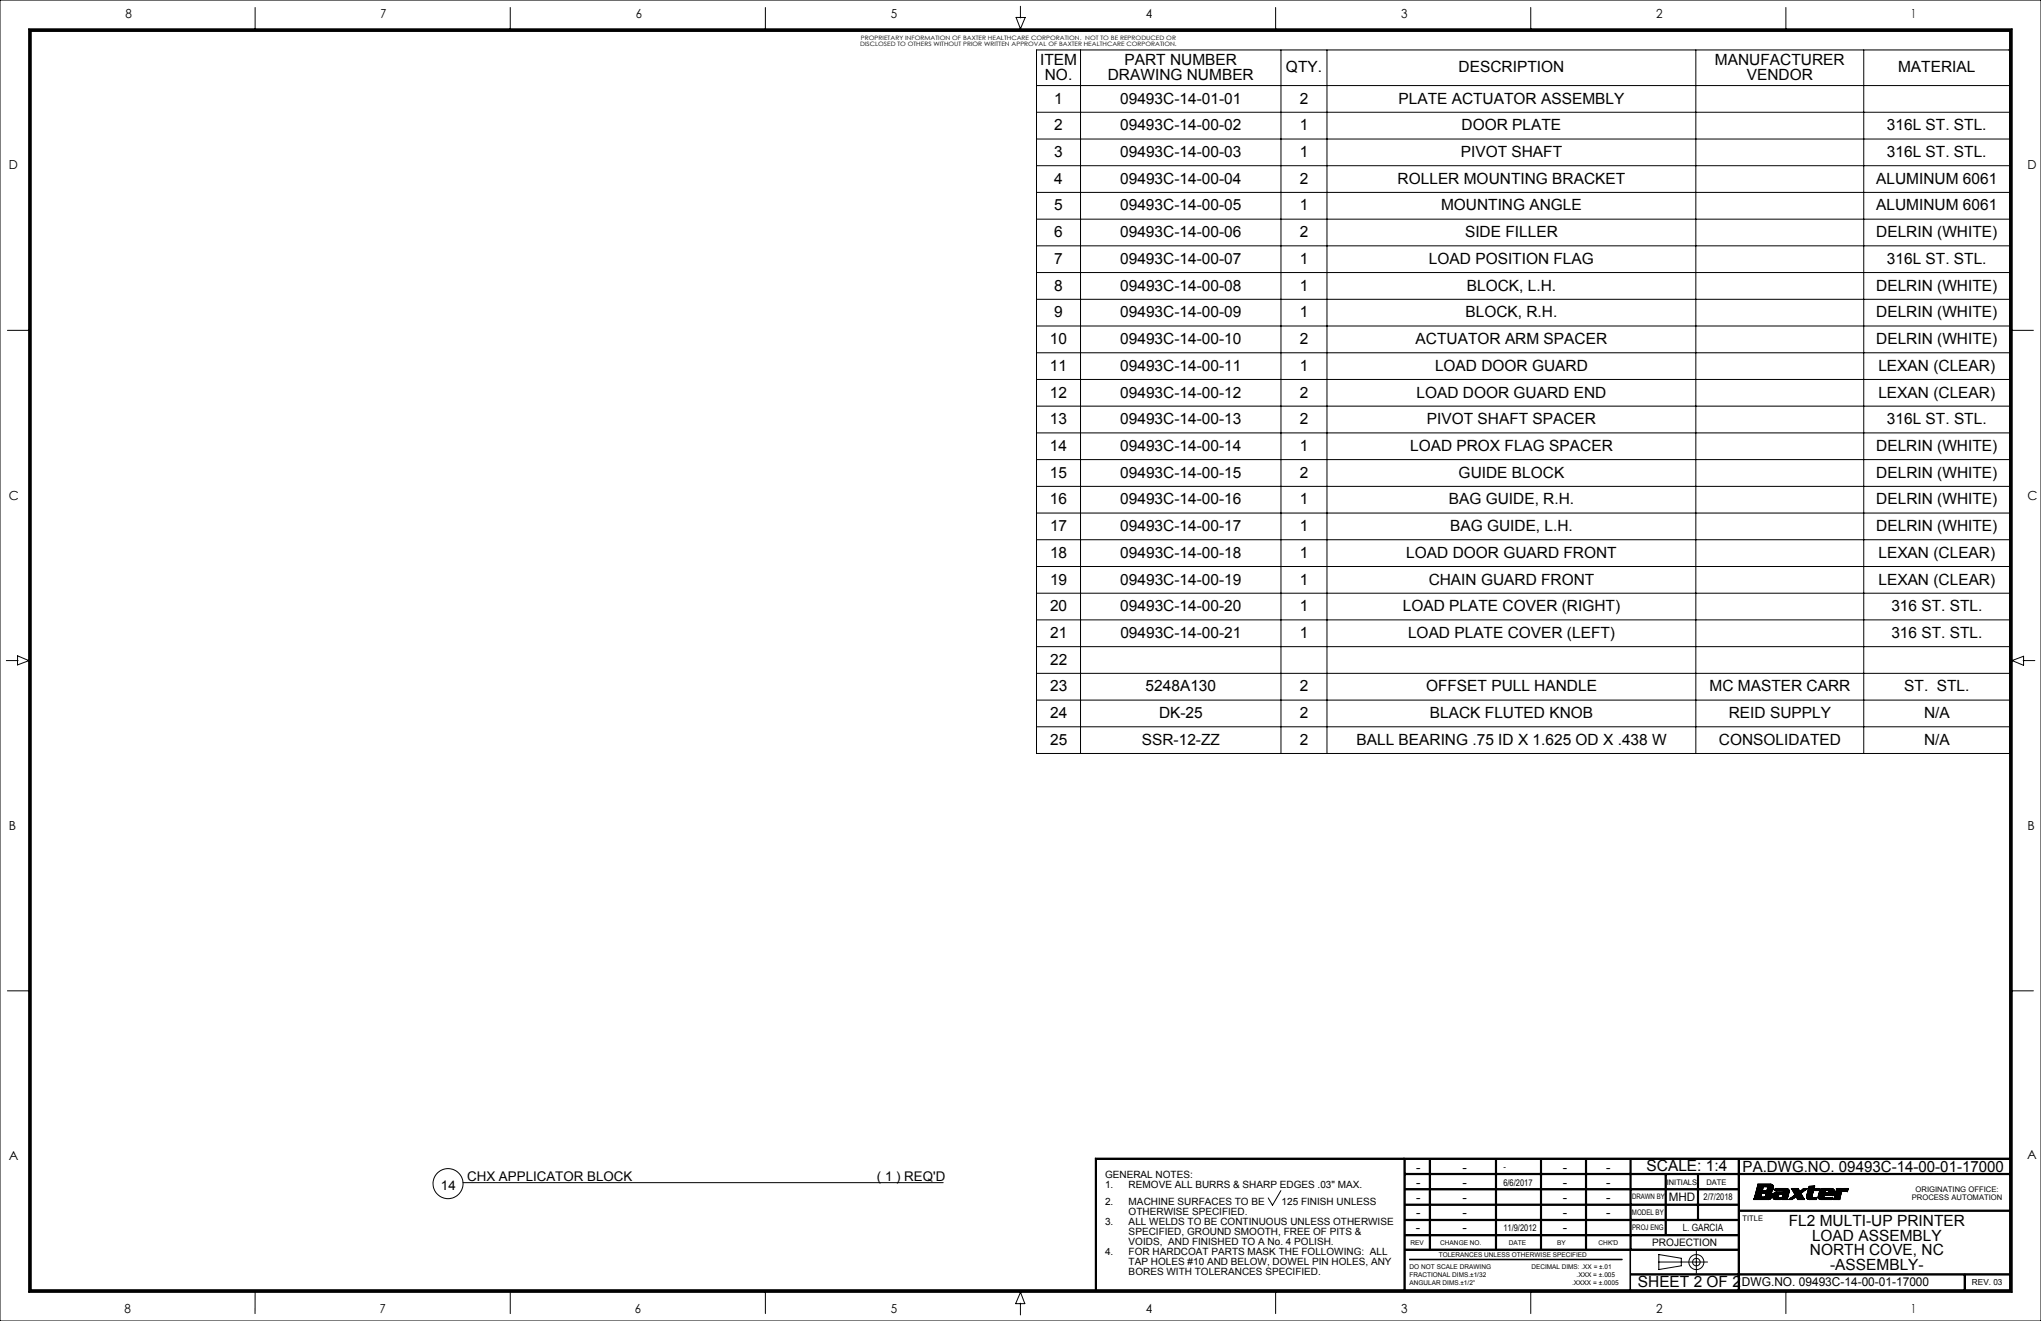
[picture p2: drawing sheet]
<svg xmlns="http://www.w3.org/2000/svg" width="864mm" height="559mm" viewBox="0 0 864 559" stroke-linecap="round" stroke-linejoin="round" font-family="sans-serif">
<g fill="none" stroke="#000" stroke-width=".42">
<path d="M0 0h863.6v558.8h-863.6zM12.2 12.2h839.2v534.4h-839.2zM12.4 12.5h838.7v533.9h-838.7zM12.7 12.7h838.2v533.4h-838.2zM12.7 13h838.2M12.7 13.2h838.2M12.9 12.7v533.4M13.2 12.7v533.4M107.9 3.2v9.5M215.9 3.2v9.5M323.8 3.2v9.5M429.9 7.4h3.9l-2 4.8z"/>
<path d="M431.8 2.6v5M539.7 3.2v9.5M647.7 3.2v9.5M755.6 3.2v9.5M850.4 12.7v533.4M850.6 12.7v533.4M438.6 36.2h411.8M457.2 21.1v297.6M542 21.1v297.6M561.5 21.1v297.6M717.5 21.1v297.6M788.6 21.1v297.6"/>
<path d="M850 20.8l.7 .7M850.7 20.8l-.7 .7M850.9 21.1h-412.3v297.6h411.8M438.6 47.5h411.8M438.6 58.8h411.8M438.6 70.1h411.8M438.6 81.4h411.8M438.6 92.7h411.8M438.6 104h411.8M438.6 115.3h411.8M3.1 139.7h9.6M438.6 126.6h411.8"/>
<path d="M438.6 137.9h411.8M850.9 139.7h9.5M438.6 149.2h411.8M438.6 160.5h411.8M438.6 171.8h411.8M438.6 183.1h411.8M438.6 194.4h411.8M438.6 205.7h411.8M438.6 217h411.8M438.6 228.3h411.8M438.6 239.6h411.8M438.6 250.9h411.8"/>
<path d="M2.7 279.4h4.9M12.2 279.5l-4.8 1.8v-3.9l4.8 2.1M438.6 262.2h411.8M438.6 273.5h411.8M851.4 279.4l4.8-1.8v3.8l-4.8-2M856.1 279.4h4.9M438.6 284.8h411.8M438.6 296.2h411.8M438.6 307.4h411.8M3.1 419.1h9.6M850.9 419.1h9.5M594 489.9v56.2"/>
<path d="M594 490.1h-130.3v56M594 490.4h-130.1v55.7M594.3 490.4h256.6M594.3 496.6h256.6M594.3 496.4h256.6M594.3 496.9h256.6M594.6 490.1v56M604.8 490.1v38.8M605 490.1v38.8M605.3 490.1v38.8M632.7 490.1v38.3M633 490.1v38.3"/>
<path d="M633.2 490.1v38.3M651.8 490.1v38.3M652 490.1v38.3M652.3 490.1v38.3M670.8 490.1v38.3M671.1 490.1v38.3M671.3 490.1v38.3M689.7 490.1v56M689.9 490.1v56M690.2 490.1v38.3M704.5 496.6v25.9M704.8 496.6v25.9"/>
<path d="M705 496.6v25.9M718.2 496.6v19.7M718.5 496.6v19.7M718.7 496.6v19.7M735.5 490.1v56M735.7 490.1v56M736 490.1v56M850.9 489.9h-387.5v56.2M850.9 490.1h-256.6v56M195.9 500.3h203.2M542 503.7l-3.6 6.1-1.8-3.1M594.3 516.3h141.5"/>
<path d="M594.3 516h141.5M594.3 515.8h141.5M594.3 509.8h141.4M594.3 509.6h141.4M594.3 509.3h141.4M594.3 503.3h141.5M594.3 503.1h141.5M594.3 502.8h141.5M735.7 512.1h115.3M735.7 511.9h115.3M735.7 512.4h115.3M742.4 506.5l-.4 .9"/>
<path d="M744 500.9l-.3 .3M744.3 500.9l-.6 .6M744.6 500.9l-1 1M744.9 500.9l-1.4 1.4M745 506.3l.1 .1M745 506.4l-1.1 1M745.1 506l-1.4 1.4M745.1 500.9l-1.7 1.7M745.2 505.7l-1.8 1.7M745.2 505.3l-2.1 2.1M745.3 506.4l-1.1 1M745.3 504.9l-2.5 2.5"/>
<path d="M745.4 500.9l-2.1 2.1M745.4 504.7l-.4 1.6M745.5 504.6l-.1 .1M745.5 504.6h1.4M745.6 506.4l-1.1 1M745.7 500.9l-2.5 2.5M745.8 503.6l-3.8 3.8M745.8 503.4l-3.6 3.5M745.8 506.4l-1 1M745.9 503l-3.5 3.5M745.9 502.6l-3.4 3.5M746 500.9l-2.9 2.9"/>
<path d="M746.1 503.6l-3.8 3.8M746.1 502.2l-3.5 3.5M746.1 506.4l-1 1M746.3 500.9l-3.3 3.3M746.3 503.6l-3.8 3.8M746.4 506.4l-1.1 1M746.5 500.9l-3.6 3.6M746.6 503.7l-1 .9M746.7 506.4l-1.1 1M746.8 500.9l-4 4M746.9 503.6l-1 1M746.9 504.6l.4 .5-.5 1.2-1.7 .1"/>
<path d="M747.1 500.9l-4.4 4.4M747.1 503.7l-.9 .9M747.4 500.9l-1.1 1.1M747.5 503.6l-1.1 1M747.6 502h-1.4l-.5 1.6M747.6 502l.4 .4M747.6 500.9l-1 1.1M747.7 503.4l-2 .2M747.9 500.9l-1 1.1M748 502.4l-.3 1M748.2 500.9l-1.1 1.1M748.5 500.9l-1.1 1.1"/>
<path d="M748.7 507.4h-6.7M748.8 500.9l-1.1 1.1M749.1 500.9l-1.2 1.2M749.2 504.2h.1M749.2 504.2l.3 .2M749.3 500.9l-1.3 1.4M749.3 504.3l-3.1 3.1M749.4 506.7l-.6 .7M749.5 504.4l-3.1 3M749.5 504.4l.2 .3M749.5 501l-1.6 1.6M749.5 506.3l-1.1 1.1"/>
<path d="M749.6 504.6l-2.9 2.8M749.7 505.9l-1.6 1.5M749.7 504.7l.1 .8M749.7 504.7l-2.7 2.7M749.8 505.5l-1.9 1.9M749.8 505.5l-.5 1.4-.6 .5M749.8 505l-2.5 2.4M749.8 501.1l-2 1.9M749.8 505.2l-2.2 2.2M749.9 501.2l-2.2 2.2M750 503.6l-.3 .4M750.1 501.3l-3.4 3.3"/>
<path d="M750.2 503.1l-4.3 4.3M750.2 501.4l-3.2 3.3M750.3 501.6l.1 .8M750.3 501.6l-1-.7h-5.6l-1.3 5.6M750.3 502.7l-3.3 3.4M750.3 501.6l-3.2 3.2M750.4 502.4a1.61 1.61 0 0 1-1.2 1.8M750.4 501.8l-3.1 3.2M750.4 502.4l-3.3 3.3M750.4 502.1l-3.2 3.2M751.2 504.3l-.8 .9M751.4 502.7l-.4 .5"/>
<path d="M751.6 504.3l-1.3 1.3M751.7 503.6l3.1 .1M751.7 502.7l-.8 .8M751.8 504.3l-1.7 1.7M752 502.7l-.9 .9M752.1 504.3l-2 2M752.3 502.7l-.9 .9M752.4 504.3l-2.2 2.2M752.5 506.2l-1.3 1.2M752.5 506.2v.1M752.5 506.4l-1 1M752.5 506.3l.1 .2"/>
<path d="M752.5 502.7l-.8 .9M752.6 505.8l-1.6 1.6M752.7 506.5l-.9 .9M752.7 504.3l-2.5 2.4M752.7 505.4l-1.9 1.9M752.8 502.7l-.8 .9M752.9 506.6l-.8 .8M753 504.3l-2.7 2.6M753 505.1h1.4M753 505.1l-.5 1.1M753.1 502.7l-.8 .9M753.2 506.6l-.9 .8"/>
<path d="M753.3 504.3l-2.8 2.8M753.4 502.7l-.8 .9M753.5 506.6l-.9 .8M753.5 504.3l-2.9 2.9M753.6 502.7l-.7 .9M753.7 506.6l-.8 .8M753.8 504.3l-.9 .8M753.9 502.7l-.8 .9M754.1 504.3l-.8 .8M754.2 502.7l-.8 .9M754.3 504.3l-.8 .8M754.4 505.1l-.4 1.4h-1.4"/>
<path d="M754.5 502.7l-.8 .9M754.6 504.3h-3.5l-.6 .5-.4 1.2M754.8 502.7l-.8 .9M754.8 503.7v.1M754.8 503.8v.3M755.1 502.7l-.9 .9M755.3 502.7l-.8 .9M755.6 502.7l-.9 .9M755.9 502.7h-4.8l-.2 .9h.8M755.9 502.7l.4 .1M755.9 502.7l-1.1 1.1M756.1 502.8l-2.3 2.3"/>
<path d="M756.3 507.1l-.3 .3M756.3 502.8l.4 .3M756.3 507.3l-.1 .1M756.4 502.8l-2.3 2.3M756.4 506.7l-.7 .7M756.5 506.3l-1.1 1.1M756.5 503l-2.2 2.1M756.6 506l-1.5 1.4M756.7 503.1l.3 .3M756.7 505.6l-1.9 1.8M756.7 503.1l-2.3 2.2M756.8 505.2l-2.2 2.2"/>
<path d="M756.8 503.2l-2.5 2.5M756.9 504.8l-2.6 2.6M757 503.4l.1 .4M757 503.4l-2.8 2.7M757 504.4l-2.9 2.9M757 503.6l-3.9 3.8M757.1 503.8l-3.6 3.6M757.1 504.1l-3.1 3M757.1 503.8l-.7 3.6h-2.3l-.1-.5-.7 .5h-2a1.16 1.16 0 0 1-1.2-1.4M757.9 506.6l-.8 .8M758.1 502.7l-.1 .1M758.2 503l1.4 2.4-2.8 2h1.5l1.7-1.2 .6 1"/>
<path d="M758.4 502.7l-.2 .3M758.7 502.7l-.4 .5M758.9 505.9l-1.6 1.5M759 502.7l-.6 .6M759.2 502.7l-.7 .8M759.5 502.7l-.9 1M759.8 502.7l-1.1 1.2M760.1 502.7l-1.3 1.3M760.3 502.7l-1.4 1.5M760.6 507.2l.1 .2M760.6 502.7l-1.6 1.7M760.7 507.4h2.9"/>
<path d="M760.9 502.7h-3l.3 .3M760.9 502.7l.1 .3M760.9 502.7l-1.8 1.9M761 503l-1.8 1.8M761.1 503.2l-1.8 1.7M761.2 503.3l-1.8 1.8M761.3 503.5l-1.8 1.8M761.4 503.7l-3.8 3.7M761.5 503.9l-3.6 3.5M762 503.6l-3.8 3.8M762.1 504.9l-1.8 1.8M762.2 505.1l-1.8 1.8"/>
<path d="M762.3 505.3l-1.8 1.8M762.4 505.5l-1.8 1.8M762.5 505.6l-1.8 1.8M762.6 505.8l-1.6 1.6M762.7 506l-1.4 1.4M762.8 506.2l-1.3 1.2M762.9 506.4l-1.1 1M763 502.9l-1.5 1.1-.5-1M763 506.6l-.9 .8M763.1 502.8l1.8-.1-2.9 2.1 1.4 2.4M763.1 506.7l-.7 .7M763.2 502.7l-4.3 4.3"/>
<path d="M763.2 506.9l-.5 .5M763.3 507.1l-.3 .3M763.4 507.2l.2 .2M763.4 507.3l-.2 .1M763.4 502.7l-3.6 3.6M763.6 507.4h-.1M763.7 502.7l-3.6 3.7M764 502.7l-3.8 3.9M764.3 502.7l-1.5 1.6M764.4 506l.1 .8 1 .6h3.1l.3-.9-.3 .1M764.5 502.7l-.8 .9M764.8 502.7l-.1 .2"/>
<path d="M765.8 501.8l-.4 .4M766.1 501.8l-.8 .8M766.4 501.8l-1.2 1.1M766.7 501.8l-1.6 1.5M766.7 506.2l-1.2 1.2M766.8 505.8l-1.6 1.6M766.8 506.4l-1.1 1M766.9 505.5l-1.9 1.8M766.9 506.5l.2 .1M766.9 501.8l-1.9 1.9M766.9 506.5l-.9 .9M767 505.1l-2.1 2.1"/>
<path d="M767.1 504.7l-2.4 2.4M767.1 506.6h1.5M767.2 504.3l-2.6 2.6M767.2 506.6l-.9 .8M767.3 503.9l-2.8 2.8M767.3 501.7l-2.4 2.4M767.4 506.6l-.8 .8M767.5 501.7l-2.7 2.8M767.6 502.7l-3.2 3.3M767.7 502.4l-3.2 3.2M767.7 506.6l-.8 .8M767.8 502l-3.2 3.2"/>
<path d="M767.9 501.7l-2.4 .1-1.1 4.2M767.9 501.7l-.3 1h2.3M767.9 501.7l-3.2 3.2M767.9 502.7l-3.5 3.6M768 506.6l-.9 .8M768.2 502.7l-3.8 3.8M768.3 506.6l-.9 .8M768.5 502.7l-.9 .9M768.6 506.6l-.9 .8M768.6 507.3l-.1 .1M768.7 502.7l-.8 .9M768.7 506.9l-.5 .5"/>
<path d="M768.8 506.6l-.8 .8M769 502.7l-.9 .9M769.3 502.7l-.9 .9M769.3 506.4l.1 .4M769.4 506.8l.3 .4M769.6 502.7l-.9 .9M769.7 503.5l-.2 .1M769.7 507.2l.8 .2M769.8 503.1l-.5 .5M769.9 502.7l-.9 .9M769.9 502.7l-.3 .9h-2.2l-.7 2.4 .2 .5M770.5 502.9l-.4 .4"/>
<path d="M770.9 502.8l-1 1M771.2 502.7l-1.4 1.5M771.5 502.7l-1.8 1.8M771.7 506.3l.4 .3 3.3-.1-.2 .9h-4.7M771.7 506l-1.4 1.4M771.7 506.2l-1.2 1.2M771.8 506.4l-1.1 1M771.8 505.6l-.1 .7M771.8 505.5v.1M771.8 505.5h4M771.8 502.7l-2.1 2.2M771.9 506.5l-.9 .9"/>
<path d="M772.1 504.4l-2.6 2.5M772.1 502.7l-2.6 2.6M772.1 504.6l-2.4 2.5M772.2 504l-2.8 2.8M772.2 506.6l-.9 .8M772.4 502.7l-3 3M772.4 504.6l-2.5 2.6M772.5 506.6l-.9 .8M772.7 503.6l.9 .1 .2 .5M772.7 502.7l-3.4 3.4M772.7 503.6l-.5 .3-.1 .7M772.7 504.6l-2.7 2.7"/>
<path d="M772.8 506.6l-.9 .8M772.9 502.7l-3.6 3.7M773 504.6l-.9 .9M773 506.6l-.8 .8M773.2 502.7l-3.8 3.9M773.3 504.6l-.9 .9M773.3 506.6l-.9 .8M773.5 502.7l-.9 .9M773.5 504.6l-.8 .9M773.6 506.6l-.9 .8M773.7 502.7l-.8 .9M773.8 504.2l-.1 .4"/>
<path d="M773.9 506.6l-.9 .8M774 502.7l-.8 .9M774.1 506.6l-.8 .8M774.3 502.7l-.9 .9M774.4 506.6l-.8 .8M774.6 502.7l-1 1M774.7 506.6l-.8 .8M774.9 502.7l-1.2 1.2M775 506.6l-.9 .8M775.1 502.8l-1.3 1.3M775.2 507.2l-.3 .2M775.3 506.5l-.9 .9"/>
<path d="M775.3 506.8l-.6 .6M775.4 502.8l-1.8 1.8h-1.5M775.6 502.9l-2.6 2.6M775.7 503l-2.4 2.5M775.8 505.4v.1M775.9 503.2l-2.4 2.3M775.9 505l-.4 .5M776 503.3l-2.2 2.2M776 504.7l-.8 .8M776.1 503.5l-2 2M776.1 504.2v-.8l-.7-.6h-4.7l-.7 .8-.7 2.8M776.1 504.2l-.3 1.3"/>
<path d="M776.1 503.7l-1.8 1.8M776.1 504.3l-1.2 1.2M776.2 504l-1.6 1.5M777.1 502.7l-.1 .1M777.4 502.7l-.3 .4M777.7 502.7l-.7 .7M777.9 502.7l-1 1.1M778.2 502.7l-1.4 1.5M778.4 507.3l-.1 .1M778.5 502.7l-1.8 1.9M778.5 507l-.5 .4M778.6 506.6l-.9 .8"/>
<path d="M778.7 506.2l-1.2 1.2M778.8 505.8l-1.6 1.6M778.8 502.7l-2.2 2.3M778.9 505.4l-2 2M779 505.1l-2.4 2.3M779.1 502.7l-2.6 2.7M779.1 504.7l-2.7 2.7M779.2 504.3l-3.1 3.1M779.3 502.8l-2.9 2.9M779.3 503.1l-3 3M779.9 502.8l-3.8 3.7M780.2 502.7l-4.2 4.2"/>
<path d="M780.5 502.7l-4.7 4.7h2.7l.7-3.1M780.7 502.7l-1.2 1.3M781 502.7l-1.2 1.2M781.3 502.7l-1.2 1.2M781.4 504l.3 .1 .4-1.4h-2l-.7 .5-.1-.5h-2.3l-1.1 4.6M781.4 504l-1.8-.1-.4 .4M781.6 502.7l-1.2 1.2M781.7 504l-.1 .1M781.8 503.6l-.4 .4M781.9 502.7l-1.2 1.2M781.9 503.2l-.7 .8M782 502.8l-1.1 1.1"/>
<path d="M594.3 528.9h141.4M594.3 528.6h141.4M594.3 528.4h141.4M594.3 522.8h141.5M594.3 522.5h141.5M594.3 522.3h141.5M596.4 532.7h90M596.4 532.9h90M689.9 539.1h161M689.9 538.8h161M689.9 539.4h161M701.9 530.7l9.5 1.6v3.1l-9.5 1.6z"/>
<path d="M701.9 533.9h20.6M717.8 529.1v9.5M831.1 539.1v7M831.3 539.1v7M831.6 539.1v7M12.7 545.9h838.2M12.7 545.6h838.2M107.9 546.1v9.6M215.9 546.1v9.6M323.8 546.1v9.6M431.8 551.3v4.9M431.8 546.7l1.8 4.8h-3.8z"/>
<path d="M539.7 546.1v9.6M647.7 546.1v9.6M755.6 546.1v9.6"/>
<circle cx="189.6" cy="500.7" r="6.4"/>
<circle cx="717.8" cy="533.9" r="3.2"/>
<circle cx="717.8" cy="533.9" r="1.57"/>
</g>
<g font-size="6.5">
<text x="440.1" y="27.6">ITEM</text>
<text x="475.8" y="27.6">PART NUMBER</text>
<text x="725.6" y="27.6">MANUFACTURER</text>
<text x="442.1" y="33.7">NO.</text>
<text x="468.7" y="33.7">DRAWING NUMBER</text>
<text x="544.1" y="30.6">QTY.</text>
<text x="617.2" y="30.6">DESCRIPTION</text>
<text x="739.1" y="33.7">VENDOR</text>
<text x="803.1" y="30.6">MATERIAL</text>
<text x="446.1" y="43.8">1</text>
<text x="474" y="43.8">09493C-14-01-01</text>
<text x="549.9" y="43.8">2</text>
<text x="591.7" y="43.8">PLATE ACTUATOR ASSEMBLY</text>
<text x="446.1" y="55.1">2</text>
<text x="474" y="55.1">09493C-14-00-02</text>
<text x="549.9" y="55.1">1</text>
<text x="618.4" y="55.1">DOOR PLATE</text>
<text x="798.4" y="55.1">316L ST. STL.</text>
<text x="446.1" y="66.4">3</text>
<text x="474" y="66.4">09493C-14-00-03</text>
<text x="550" y="66.4">1</text>
<text x="618.1" y="66.4">PIVOT SHAFT</text>
<text x="798.4" y="66.4">316L ST. STL.</text>
<text x="446.1" y="77.7">4</text>
<text x="474" y="77.7">09493C-14-00-04</text>
<text x="550" y="77.7">2</text>
<text x="591.4" y="77.7">ROLLER MOUNTING BRACKET</text>
<text x="793.9" y="77.7">ALUMINUM 6061</text>
<text x="446.1" y="89">5</text>
<text x="474" y="89">09493C-14-00-05</text>
<text x="549.9" y="89">1</text>
<text x="609.7" y="89">MOUNTING ANGLE</text>
<text x="793.9" y="89">ALUMINUM 6061</text>
<text x="446.1" y="100.3">6</text>
<text x="474" y="100.3">09493C-14-00-06</text>
<text x="549.9" y="100.3">2</text>
<text x="619.9" y="100.3">SIDE FILLER</text>
<text x="793.9" y="100.3">DELRIN (WHITE)</text>
<text x="446.1" y="111.6">7</text>
<text x="474" y="111.6">09493C-14-00-07</text>
<text x="549.9" y="111.6">1</text>
<text x="604.6" y="111.6">LOAD POSITION FLAG</text>
<text x="798.4" y="111.6">316L ST. STL.</text>
<text x="446.1" y="122.9">8</text>
<text x="474" y="122.9">09493C-14-00-08</text>
<text x="550" y="122.9">1</text>
<text x="620.6" y="122.9">BLOCK, L.H.</text>
<text x="793.9" y="122.9">DELRIN (WHITE)</text>
<text x="446.1" y="134.2">9</text>
<text x="474" y="134.2">09493C-14-00-09</text>
<text x="550" y="134.2">1</text>
<text x="620.1" y="134.2">BLOCK, R.H.</text>
<text x="793.9" y="134.2">DELRIN (WHITE)</text>
<text x="444.3" y="145.5">10</text>
<text x="474" y="145.5">09493C-14-00-10</text>
<text x="550" y="145.5">2</text>
<text x="599" y="145.5">ACTUATOR ARM SPACER</text>
<text x="793.9" y="145.5">DELRIN (WHITE)</text>
<text x="444.3" y="156.8">11</text>
<text x="474" y="156.8">09493C-14-00-11</text>
<text x="550" y="156.8">1</text>
<text x="607.2" y="156.8">LOAD DOOR GUARD</text>
<text x="794.8" y="156.8">LEXAN (CLEAR)</text>
<text x="444.3" y="168.1">12</text>
<text x="474" y="168.1">09493C-14-00-12</text>
<text x="550" y="168.1">2</text>
<text x="599.4" y="168.1">LOAD DOOR GUARD END</text>
<text x="794.8" y="168.1">LEXAN (CLEAR)</text>
<text x="444.3" y="179.5">13</text>
<text x="474" y="179.5">09493C-14-00-13</text>
<text x="550" y="179.5">2</text>
<text x="603.7" y="179.5">PIVOT SHAFT SPACER</text>
<text x="798.4" y="179.5">316L ST. STL.</text>
<text x="444.3" y="190.8">14</text>
<text x="474" y="190.8">09493C-14-00-14</text>
<text x="550" y="190.8">1</text>
<text x="596.6" y="190.8">LOAD PROX FLAG SPACER</text>
<text x="793.9" y="190.8">DELRIN (WHITE)</text>
<text x="444.3" y="202.1">15</text>
<text x="474" y="202.1">09493C-14-00-15</text>
<text x="550" y="202.1">2</text>
<text x="617.2" y="202.1">GUIDE BLOCK</text>
<text x="793.9" y="202.1">DELRIN (WHITE)</text>
<text x="444.3" y="213.4">16</text>
<text x="474" y="213.4">09493C-14-00-16</text>
<text x="550" y="213.4">1</text>
<text x="613" y="213.4">BAG GUIDE, R.H.</text>
<text x="793.9" y="213.4">DELRIN (WHITE)</text>
<text x="444.3" y="224.7">17</text>
<text x="474" y="224.7">09493C-14-00-17</text>
<text x="550" y="224.7">1</text>
<text x="613.6" y="224.7">BAG GUIDE, L.H.</text>
<text x="793.9" y="224.7">DELRIN (WHITE)</text>
<text x="444.3" y="236">18</text>
<text x="474" y="236">09493C-14-00-18</text>
<text x="550" y="236">1</text>
<text x="595.1" y="236">LOAD DOOR GUARD FRONT</text>
<text x="794.8" y="236">LEXAN (CLEAR)</text>
<text x="444.3" y="247.3">19</text>
<text x="474" y="247.3">09493C-14-00-19</text>
<text x="550" y="247.3">1</text>
<text x="604.5" y="247.3">CHAIN GUARD FRONT</text>
<text x="794.8" y="247.3">LEXAN (CLEAR)</text>
<text x="444.3" y="258.6">20</text>
<text x="474" y="258.6">09493C-14-00-20</text>
<text x="550" y="258.6">1</text>
<text x="593.6" y="258.6">LOAD PLATE COVER (RIGHT)</text>
<text x="800.3" y="258.6">316 ST. STL.</text>
<text x="444.3" y="269.9">21</text>
<text x="474" y="269.9">09493C-14-00-21</text>
<text x="550" y="269.9">1</text>
<text x="595.8" y="269.9">LOAD PLATE COVER (LEFT)</text>
<text x="800.3" y="269.9">316 ST. STL.</text>
<text x="444.3" y="281.2">22</text>
<text x="444.3" y="292.5">23</text>
<text x="484.8" y="292.5">5248A130</text>
<text x="550" y="292.5">2</text>
<text x="603.4" y="292.5">OFFSET PULL HANDLE</text>
<text x="723.3" y="292.5">MC MASTER CARR</text>
<text x="805.7" y="292.5">ST. STL.</text>
<text x="444.3" y="303.8">24</text>
<text x="490.4" y="303.8">DK-25</text>
<text x="550" y="303.8">2</text>
<text x="605" y="303.8">BLACK FLUTED KNOB</text>
<text x="731.5" y="303.8">REID SUPPLY</text>
<text x="814.1" y="303.8">N/A</text>
<text x="444.3" y="315.1">25</text>
<text x="483.1" y="315.1">SSR-12-ZZ</text>
<text x="550" y="315.1">2</text>
<text x="574" y="315.1">BALL BEARING .75 ID X 1.625 OD X .438 W</text>
<text x="727.3" y="315.1">CONSOLIDATED</text>
<text x="814.1" y="315.1">N/A</text>
<text x="696.7" y="495.6">SCALE: 1:4</text>
<text x="737.4" y="495.8">PA.DWG.NO. 09493C-14-00-01-17000</text>
<text x="756.9" y="518.7">FL2 MULTI-UP PRINTER</text>
<text x="766.7" y="524.9">LOAD ASSEMBLY</text>
<text x="765.8" y="531">NORTH COVE, NC</text>
<text x="774.3" y="537.2">-ASSEMBLY-</text>
<text x="693" y="544.5">SHEET 2 OF 2</text>
</g>
<g font-size="5.6">
<text x="599.2" y="495.6">-</text>
<text x="618.8" y="495.6">-</text>
<text x="661.3" y="495.6">-</text>
<text x="679.6" y="495.6">-</text>
<text x="186.6" y="503.2">14</text>
<text x="197.7" y="499.5">CHX APPLICATOR BLOCK</text>
<text x="371" y="499.5">( 1 ) REQ'D</text>
<text x="599.2" y="502.1">-</text>
<text x="618.8" y="502.1">-</text>
<text x="661.3" y="502.1">-</text>
<text x="679.6" y="502.1">-</text>
<text x="599.2" y="508.3">-</text>
<text x="618.8" y="508.3">-</text>
<text x="661.3" y="508.3">-</text>
<text x="679.6" y="508.3">-</text>
<text x="599.2" y="514.8">-</text>
<text x="618.8" y="514.8">-</text>
<text x="661.3" y="514.8">-</text>
<text x="679.6" y="514.8">-</text>
<text x="599.1" y="521.3">-</text>
<text x="618.8" y="521.3">-</text>
<text x="661.3" y="521.3">-</text>
</g>
<g font-size="5.3">
<text x="53.1" y="7.7">8</text>
<text x="161" y="7.7">7</text>
<text x="269" y="7.7">6</text>
<text x="376.9" y="7.7">5</text>
<text x="484.9" y="7.7">4</text>
<text x="592.8" y="7.7">3</text>
<text x="700.8" y="7.7">2</text>
<text x="808.7" y="7.7">1</text>
<text x="3.7" y="71.6">D</text>
<text x="857.9" y="71.6">D</text>
<text x="3.7" y="211.3">C</text>
<text x="857.9" y="211.3">C</text>
<text x="3.7" y="351">B</text>
<text x="857.9" y="351">B</text>
<text x="3.7" y="490.7">A</text>
<text x="857.8" y="490.2">A</text>
<text x="52.7" y="555.6">8</text>
<text x="160.7" y="555.6">7</text>
<text x="268.6" y="555.6">6</text>
<text x="376.9" y="555.3">5</text>
<text x="484.9" y="555.3">4</text>
<text x="592.8" y="555.3">3</text>
<text x="700.8" y="555.3">2</text>
<text x="808.7" y="555.3">1</text>
</g>
<text font-size="5.2" x="737.1" y="544.2">DWG.NO. 09493C-14-00-01-17000</text>
<text font-size="4.9" x="706.1" y="508.1">MHD</text>
<text font-size="4.4" x="699.1" y="527">PROJECTION</text>
<g font-size="4.2">
<text x="467.6" y="498.2">GENERAL NOTES:</text>
<text x="467.6" y="502.4">1.</text>
<text x="477.6" y="502.4">REMOVE ALL BURRS &amp; SHARP EDGES .03&quot; MAX.</text>
<text x="467.6" y="509.8">2.</text>
<text x="477.6" y="509.8">MACHINE SURFACES TO BE</text>
<text x="542.3" y="509.8">125 FINISH UNLESS</text>
<text x="477.6" y="514">OTHERWISE SPECIFIED.</text>
<text x="467.6" y="518.2">3.</text>
<text x="477.6" y="518.2">ALL WELDS TO BE CONTINUOUS UNLESS OTHERWISE</text>
<text x="712" y="520.8">L. GARCIA</text>
<text x="477.6" y="522.5">SPECIFIED, GROUND SMOOTH, FREE OF PITS &amp;</text>
<text x="477.6" y="526.7">VOIDS, AND FINISHED TO A No. 4 POLISH.</text>
<text x="467.6" y="530.9">4.</text>
<text x="477.6" y="530.9">FOR HARDCOAT PARTS MASK THE FOLLOWING: ALL</text>
<text x="477.6" y="535.2">TAP HOLES #10 AND BELOW, DOWEL PIN HOLES, ANY</text>
<text x="477.6" y="539.4">BORES WITH TOLERANCES SPECIFIED.</text>
</g>
<g font-size="3.9">
<text x="636.1" y="495">-</text>
<text x="636.1" y="501.5">6/6/2017</text>
<text x="720.8" y="507.7">2/7/2018</text>
<text x="636.1" y="520.7">11/9/2012</text>
</g>
<text font-size="3.5" x="834.4" y="543.6">REV. 03</text>
<g font-size="3.2">
<text x="705.3" y="501.2">INITIALS</text>
<text x="722.1" y="501.2">DATE</text>
<text x="690.6" y="507.4">DRAWN BY</text>
<text x="808.9" y="507.4">PROCESS AUTOMATION</text>
<text x="810.5" y="504.1">ORIGINATING OFFICE:</text>
<text x="690.5" y="513.8">MODEL BY</text>
<text x="690.6" y="520.4">PROJ ENG</text>
<text x="737.3" y="516.5">TITLE</text>
</g>
<g font-size="2.8">
<text x="596.8" y="526.5">REV</text>
<text x="609.4" y="526.5">CHANGE NO.</text>
<text x="638.4" y="526.5">DATE</text>
<text x="658.9" y="526.5">BY</text>
<text x="676.4" y="526.5">CHK'D</text>
<text x="608.8" y="531.6">TOLERANCES UNLESS OTHERWISE SPECIFIED</text>
<text x="596.5" y="536.8">DO NOT SCALE DRAWING</text>
<text x="648" y="536.8">DECIMAL DIMS: .XX = ±.01</text>
<text x="596.5" y="540.2">FRACTIONAL DIMS.±1/32</text>
<text x="596.5" y="543.5">ANGULAR DIMS.±1/2°</text>
<text x="665.2" y="543.7">.XXXX = ±.0005</text>
<text x="667.1" y="540.2">.XXX = ±.005</text>
</g>
<g font-size="2.5">
<text x="364.3" y="16.8">PROPRIETARY INFORMATION OF BAXTER HEALTHCARE CORPORATION. NOT TO BE REPRODUCED OR</text>
<text x="364" y="19.6">DISCLOSED TO OTHERS WITHOUT PRIOR WRITTEN APPROVAL OF BAXTER HEALTHCARE CORPORATION.</text>
</g>
</svg>
